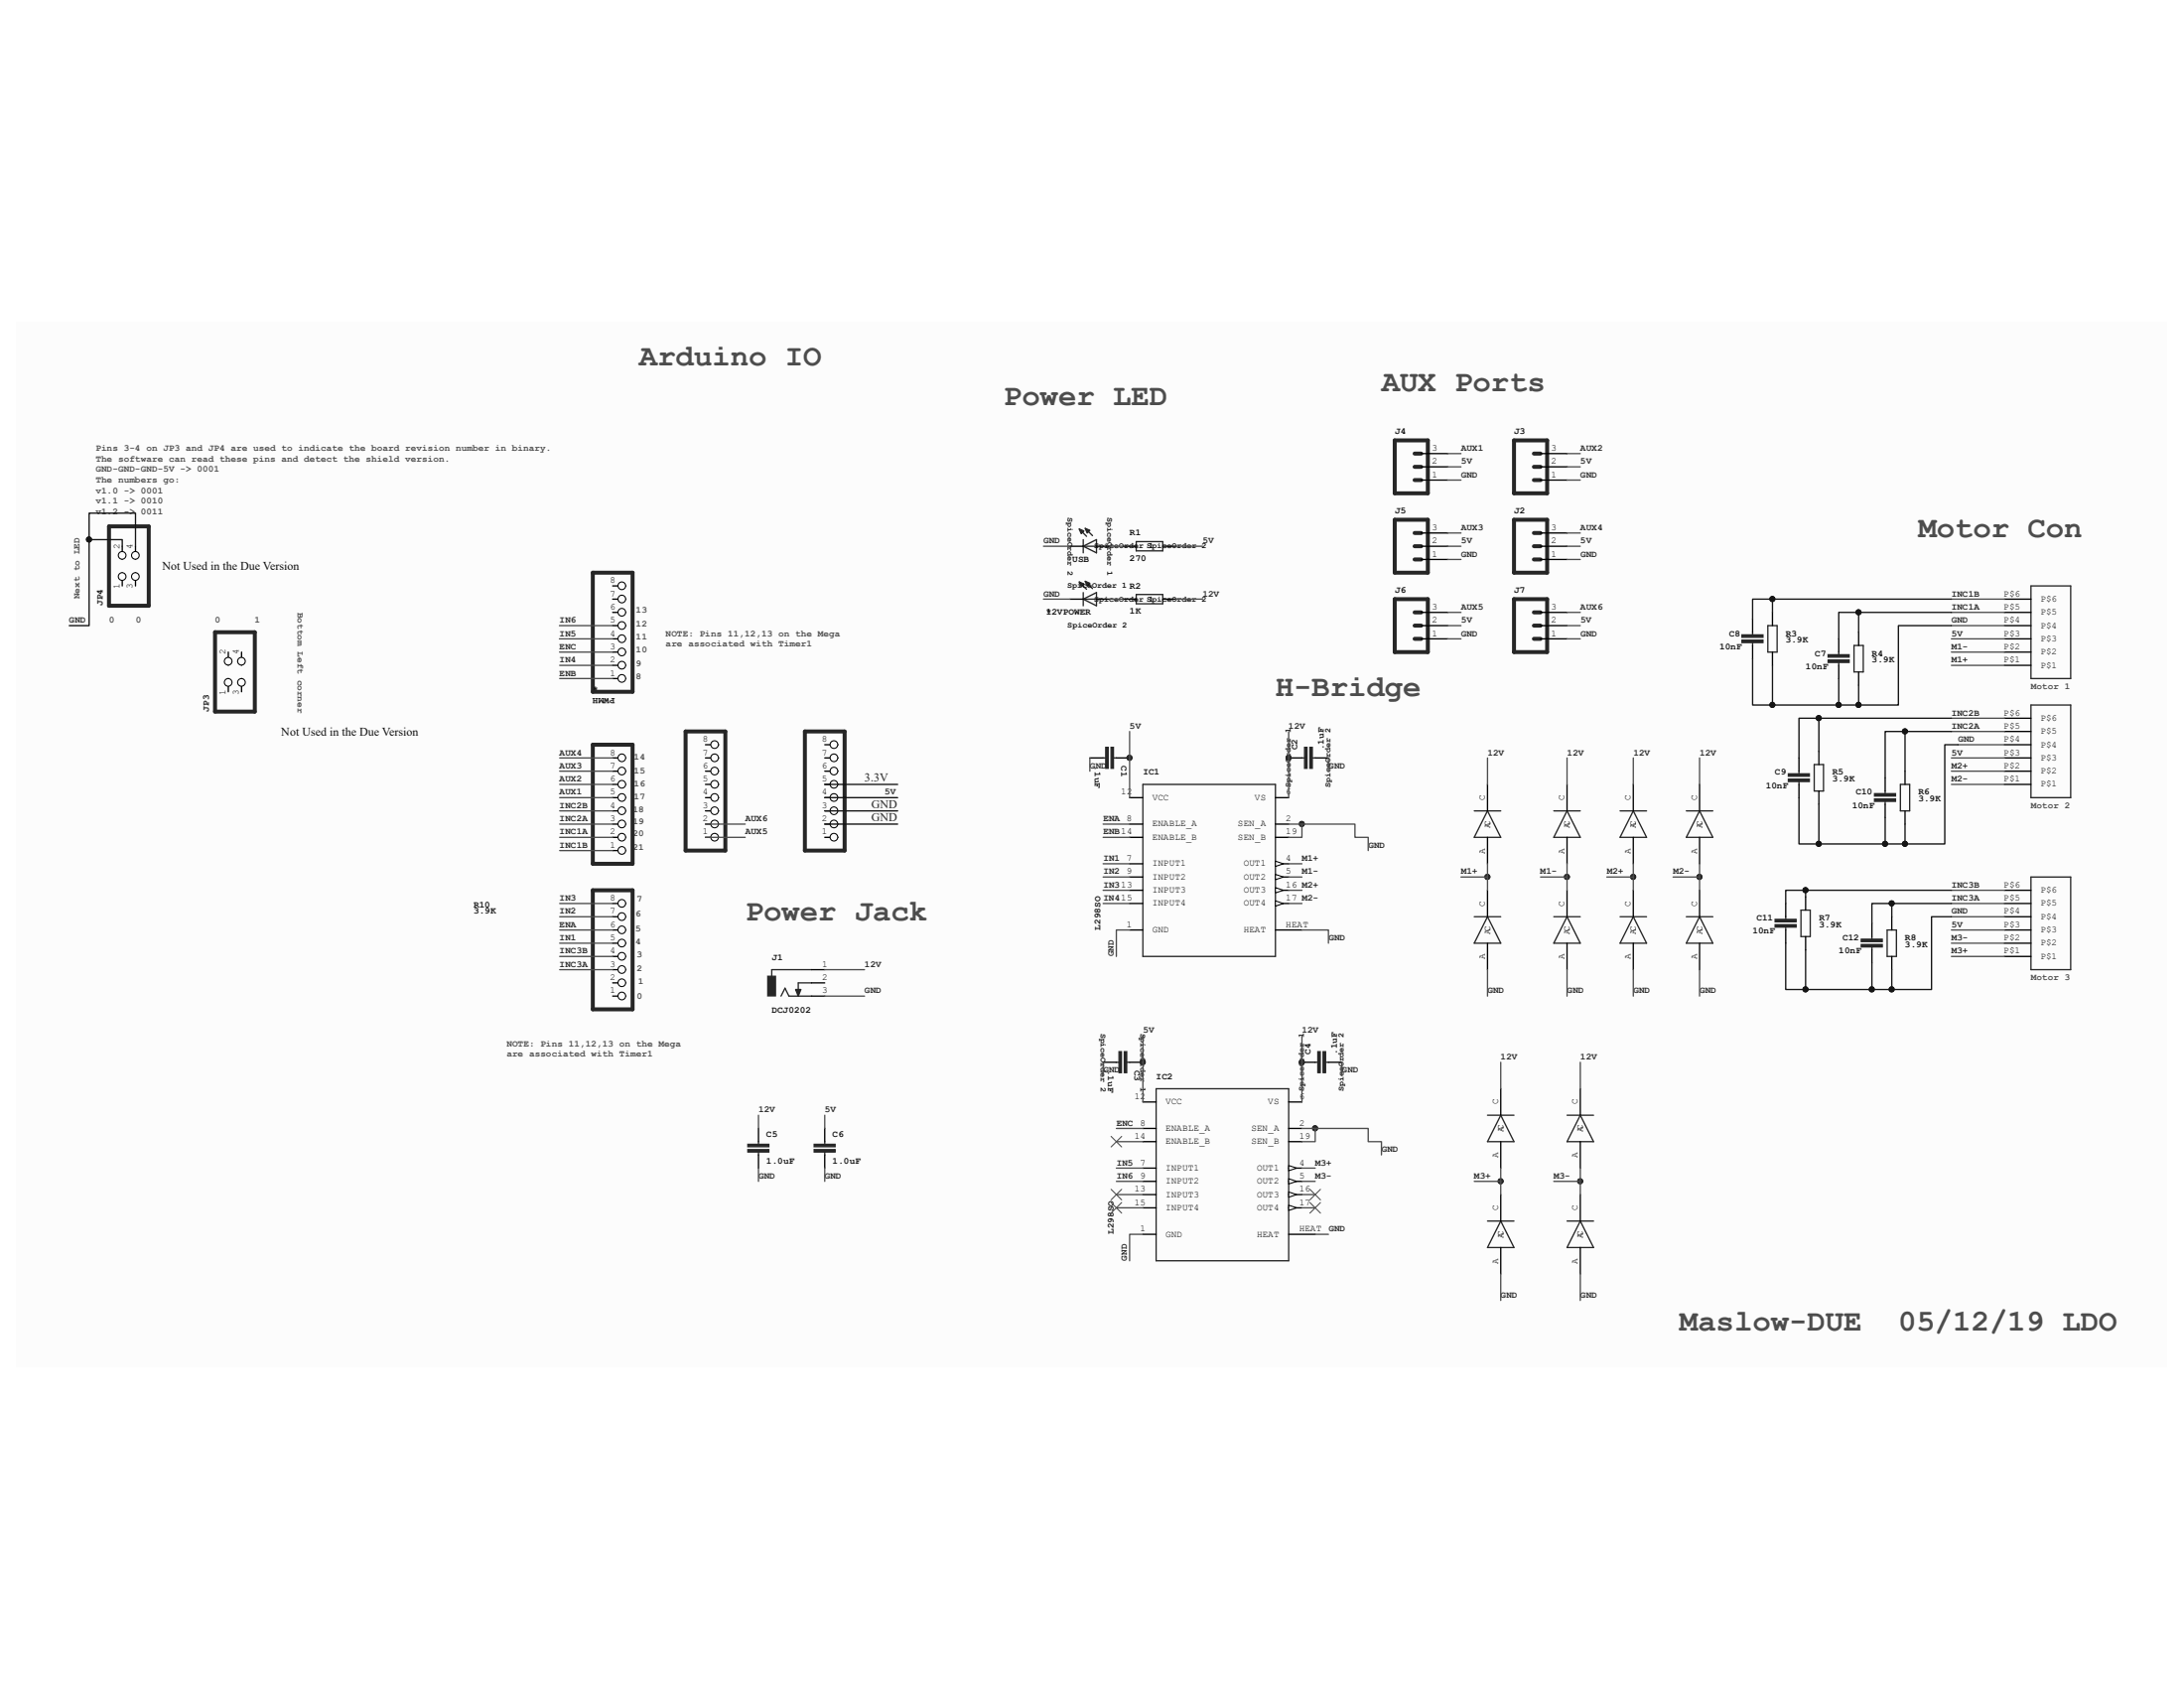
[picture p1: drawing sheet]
<svg xmlns="http://www.w3.org/2000/svg" width="279mm" height="216mm" viewBox="0 0 279 216" stroke-linecap="round" stroke-linejoin="round" font-family="sans-serif">
<path d="M2.1 41.1h275.2v133.7h-275.2z" fill="#fcfcfc"/>
<g fill="#0e0e0e" stroke="#0e0e0e" stroke-width=".13">
<circle cx="144.5" cy="96.9" r=".32"/>
<circle cx="146.2" cy="135.9" r=".32"/>
<circle cx="164.8" cy="96.9" r=".32"/>
<circle cx="166.5" cy="135.9" r=".32"/>
<circle cx="166.5" cy="105.4" r=".32"/>
<circle cx="168.2" cy="144.3" r=".32"/>
<circle cx="190.3" cy="112.2" r=".32"/>
<circle cx="192" cy="151.1" r=".32"/>
<circle cx="200.5" cy="112.2" r=".32"/>
<circle cx="202.2" cy="151.1" r=".32"/>
<circle cx="208.9" cy="112.2" r=".32"/>
<circle cx="217.4" cy="112.2" r=".32"/>
</g>
<path d="M75.8 113.9h5.1v15.2h-5.1z" fill="none" stroke="#262626" stroke-width=".51"/>
<path d="M78.4 127.4h1.7" fill="none" stroke="#000" stroke-width=".17"/>
<circle cx="79.6" cy="127.4" r=".49" fill="#fcfcfc" stroke="#000" stroke-width=".13"/>
<path d="M78.4 125.7h1.7" fill="none" stroke="#000" stroke-width=".17"/>
<circle cx="79.6" cy="125.7" r=".49" fill="#fcfcfc" stroke="#000" stroke-width=".13"/>
<path d="M78.4 124h1.7" fill="none" stroke="#000" stroke-width=".17"/>
<circle cx="79.6" cy="124" r=".49" fill="#fcfcfc" stroke="#000" stroke-width=".13"/>
<path d="M78.4 122.3h1.7" fill="none" stroke="#000" stroke-width=".17"/>
<circle cx="79.6" cy="122.3" r=".49" fill="#fcfcfc" stroke="#000" stroke-width=".13"/>
<path d="M78.4 120.6h1.7" fill="none" stroke="#000" stroke-width=".17"/>
<circle cx="79.6" cy="120.6" r=".49" fill="#fcfcfc" stroke="#000" stroke-width=".13"/>
<path d="M78.4 118.9h1.7" fill="none" stroke="#000" stroke-width=".17"/>
<circle cx="79.6" cy="118.9" r=".49" fill="#fcfcfc" stroke="#000" stroke-width=".13"/>
<path d="M78.4 117.3h1.7" fill="none" stroke="#000" stroke-width=".17"/>
<circle cx="79.6" cy="117.2" r=".49" fill="#fcfcfc" stroke="#000" stroke-width=".13"/>
<path d="M78.4 115.6h1.7" fill="none" stroke="#000" stroke-width=".17"/>
<circle cx="79.6" cy="115.5" r=".49" fill="#fcfcfc" stroke="#000" stroke-width=".13"/>
<path d="M75.8 73.2h5.1v15.3h-5.1z" fill="none" stroke="#262626" stroke-width=".51"/>
<path d="M78.4 86.8h1.7" fill="none" stroke="#000" stroke-width=".17"/>
<circle cx="79.6" cy="86.8" r=".49" fill="#fcfcfc" stroke="#000" stroke-width=".13"/>
<path d="M78.4 85.1h1.7" fill="none" stroke="#000" stroke-width=".17"/>
<circle cx="79.6" cy="85.1" r=".49" fill="#fcfcfc" stroke="#000" stroke-width=".13"/>
<path d="M78.4 83.4h1.7" fill="none" stroke="#000" stroke-width=".17"/>
<circle cx="79.6" cy="83.4" r=".49" fill="#fcfcfc" stroke="#000" stroke-width=".13"/>
<path d="M78.4 81.7h1.7" fill="none" stroke="#000" stroke-width=".17"/>
<circle cx="79.6" cy="81.7" r=".49" fill="#fcfcfc" stroke="#000" stroke-width=".13"/>
<path d="M78.4 80h1.7" fill="none" stroke="#000" stroke-width=".17"/>
<circle cx="79.6" cy="80" r=".49" fill="#fcfcfc" stroke="#000" stroke-width=".13"/>
<path d="M78.4 78.3h1.7" fill="none" stroke="#000" stroke-width=".17"/>
<circle cx="79.6" cy="78.3" r=".49" fill="#fcfcfc" stroke="#000" stroke-width=".13"/>
<path d="M78.4 76.6h1.7" fill="none" stroke="#000" stroke-width=".17"/>
<circle cx="79.6" cy="76.6" r=".49" fill="#fcfcfc" stroke="#000" stroke-width=".13"/>
<path d="M78.4 74.9h1.7" fill="none" stroke="#000" stroke-width=".17"/>
<circle cx="79.6" cy="74.9" r=".49" fill="#fcfcfc" stroke="#000" stroke-width=".13"/>
<path d="M75.8 95.3h5.1v15.2h-5.1z" fill="none" stroke="#262626" stroke-width=".51"/>
<path d="M78.4 108.8h1.7" fill="none" stroke="#000" stroke-width=".17"/>
<circle cx="79.6" cy="108.8" r=".49" fill="#fcfcfc" stroke="#000" stroke-width=".13"/>
<path d="M78.4 107.1h1.7" fill="none" stroke="#000" stroke-width=".17"/>
<circle cx="79.6" cy="107.1" r=".49" fill="#fcfcfc" stroke="#000" stroke-width=".13"/>
<path d="M78.4 105.4h1.7" fill="none" stroke="#000" stroke-width=".17"/>
<circle cx="79.6" cy="105.4" r=".49" fill="#fcfcfc" stroke="#000" stroke-width=".13"/>
<path d="M78.4 103.7h1.7" fill="none" stroke="#000" stroke-width=".17"/>
<circle cx="79.6" cy="103.7" r=".49" fill="#fcfcfc" stroke="#000" stroke-width=".13"/>
<path d="M78.4 102h1.7" fill="none" stroke="#000" stroke-width=".17"/>
<circle cx="79.6" cy="102" r=".49" fill="#fcfcfc" stroke="#000" stroke-width=".13"/>
<path d="M78.4 100.3h1.7" fill="none" stroke="#000" stroke-width=".17"/>
<circle cx="79.6" cy="100.3" r=".49" fill="#fcfcfc" stroke="#000" stroke-width=".13"/>
<path d="M78.4 98.6h1.7" fill="none" stroke="#000" stroke-width=".17"/>
<circle cx="79.6" cy="98.6" r=".49" fill="#fcfcfc" stroke="#000" stroke-width=".13"/>
<path d="M78.4 96.9h1.7" fill="none" stroke="#000" stroke-width=".17"/>
<circle cx="79.6" cy="96.9" r=".49" fill="#fcfcfc" stroke="#000" stroke-width=".13"/>
<path d="M138.1 67.7l.9 .9M138.6 69.9l1.7-.9v1.7zM138.6 69v1.7M138.6 69.9h1.7M138.8 67.6l1 .9" fill="none" stroke="#262626" stroke-width=".17"/>
<path d="M138.8 67.6l.6 .2-.3 .4z" fill="#262626"/>
<path d="M138.8 67.6l.6 .2-.3 .4z" fill="none" stroke="#262626" stroke-width=".17"/>
<path d="M138.1 67.7l.6 .2-.4 .4z" fill="#262626"/>
<path d="M138.1 67.7l.6 .2-.4 .4zM145.4 69.3h3.4v1.2h-3.4zM146.2 100.3h17v22h-17z" fill="none" stroke="#262626" stroke-width=".17"/>
<path d="M136.9 69.9h1.7M140.3 69.9h1.7M143.7 69.9h1.7M148.8 69.9h1.6M163.2 107.1h1.7M163.2 115.6h1.7" fill="none" stroke="#000" stroke-width=".17"/>
<path d="M163.2 115.2l1 .4-1 .3z" fill="#fcfcfc"/>
<path d="M163.2 115.2l1 .4-1 .3z" fill="none" stroke="#000" stroke-width=".13"/>
<path d="M163.2 113.9h1.7" fill="none" stroke="#000" stroke-width=".17"/>
<path d="M163.2 113.5l1 .4-1 .3z" fill="#fcfcfc"/>
<path d="M163.2 113.5l1 .4-1 .3z" fill="none" stroke="#000" stroke-width=".13"/>
<path d="M144.5 115.6h1.7M144.5 107.1h1.7M144.5 113.9h1.7M144.5 102h1.7M144.5 118.9h1.7M144.5 112.2h1.7M144.5 105.4h1.7M144.5 110.5h1.7M163.2 102h1.7M163.2 112.2h1.7" fill="none" stroke="#000" stroke-width=".17"/>
<path d="M163.2 111.8l1 .4-1 .3z" fill="#fcfcfc"/>
<path d="M163.2 111.8l1 .4-1 .3z" fill="none" stroke="#000" stroke-width=".13"/>
<path d="M163.2 110.5h1.7" fill="none" stroke="#000" stroke-width=".17"/>
<path d="M163.2 110.1l1 .4-1 .3z" fill="#fcfcfc"/>
<path d="M163.2 110.1l1 .4-1 .3z" fill="none" stroke="#000" stroke-width=".13"/>
<g fill="none" stroke="#000" stroke-width=".17">
<path d="M139.4 96.9h1.7M142.8 96.9h1.7M164.9 96.9h1.7M168.3 96.9h1.6M163.2 105.4h1.7M163.2 118.9h3.4M190.3 100.3v3.4M190.3 107.1v3.4M190.3 113.9v3.4M200.5 100.3v3.4M200.5 107.1v3.4M200.5 113.9v3.4"/>
<path d="M208.9 100.3v3.4M208.9 107.1v3.4M208.9 113.9v3.4M217.4 100.3v3.4M217.4 107.1v3.4M217.4 113.9v3.4M190.3 120.6v3.4M200.5 120.6v3.4M208.9 120.6v3.4M217.4 120.6v3.4"/>
</g>
<g fill="none" stroke="#262626" stroke-width=".17">
<path d="M141.1 96.9h.4M142.5 96.9h.3M166.6 96.9h.3M167.9 96.9h.4M188.6 103.7h3.4M188.6 117.3h3.4M190.3 103.7l1.7 3.4h-3.4zM190.3 117.3l1.7 3.3h-3.4zM198.8 103.7h3.4M198.8 117.3h3.4M200.5 103.7l1.7 3.4h-3.4zM200.5 117.3l1.7 3.3h-3.4z"/>
<path d="M207.3 103.7h3.3M207.3 117.3h3.3M208.9 103.7l1.7 3.4h-3.3zM208.9 117.3l1.7 3.3h-3.3zM215.7 103.7h3.4M215.7 117.3h3.4M217.4 103.7l1.7 3.4h-3.4zM217.4 117.3l1.7 3.3h-3.4zM99.9 127.4l.5-1 .5 1h2.9M103.8 124h-5.1v.9M103.8 125.7h-1.7v1.7"/>
</g>
<g fill="#262626" stroke="#262626" stroke-width=".17">
<path d="M141.5 95.6h.3v2.7h-.3z" fill-rule="evenodd"/>
<path d="M142.1 95.6h.3v2.7h-.3z" fill-rule="evenodd"/>
<path d="M167.6 95.6h.3v2.7h-.3z" fill-rule="evenodd"/>
<path d="M166.9 95.6h.3v2.7h-.3z" fill-rule="evenodd"/>
<path d="M98.2 124.9h1v2.5h-1z" fill-rule="evenodd"/>
</g>
<path d="M101.8 126.6h.7l-.4 .8z" fill="#262626"/>
<path d="M259.8 74.9h5.1v11.9h-5.1zM259.8 90.2h5.1v11.8h-5.1zM101.8 126.6h.7l-.4 .8zM147.9 139.3h17v22h-17z" fill="none" stroke="#262626" stroke-width=".17"/>
<g fill="none" stroke="#000" stroke-width=".17">
<path d="M181.8 59.7h3.4M181.8 58h3.4M197.1 59.7h3.4M197.1 58h3.4M181.8 71.6h3.4M181.8 69.9h3.4M181.8 68.2h3.4M181.8 61.4h3.4M197.1 71.6h3.4M197.1 69.9h3.4M197.1 68.2h3.4M197.1 61.4h3.4"/>
<path d="M256.4 78.3h3.4M256.4 76.6h3.4M256.4 85.1h3.4M256.4 83.4h3.4M256.4 81.7h3.4M256.4 80h3.4M256.4 98.6h3.4M256.4 96.9h3.4M256.4 95.3h3.4M256.4 93.6h3.4M256.4 91.9h3.4M256.4 100.3h3.4"/>
<path d="M103.8 124h1.7M103.8 125.7h1.7M103.8 127.4h1.7M164.9 146h1.7M164.9 154.5h1.7"/>
</g>
<g fill="none" stroke="#262626" stroke-width=".51">
<path d="M178.4 56.3h4.3v6.8h-4.3zM181 58h.8M181 59.7h.8M193.7 56.3h4.2v6.8h-4.2zM196.2 58h.9M196.2 59.7h.9M178.4 66.5h4.3v6.7h-4.3zM181 68.2h.8M181 69.9h.8M181 71.6h.8M181 61.4h.8M193.7 66.5h4.2v6.7h-4.2z"/>
<path d="M196.2 68.2h.9M196.2 69.9h.9M196.2 71.6h.9M196.2 61.4h.9"/>
</g>
<path d="M164.9 154.1l1 .4-1 .3z" fill="#fcfcfc"/>
<path d="M164.9 154.1l1 .4-1 .3z" fill="none" stroke="#000" stroke-width=".13"/>
<path d="M164.9 152.8h1.7" fill="none" stroke="#000" stroke-width=".17"/>
<path d="M164.9 152.5l1 .3-1 .3z" fill="#fcfcfc"/>
<path d="M164.9 152.5l1 .3-1 .3z" fill="none" stroke="#000" stroke-width=".13"/>
<path d="M146.2 154.5h1.7M146.2 146h1.7M146.2 152.8h1.7M146.2 140.9h1.7M146.2 157.9h1.7M146.2 151.1h1.7M146.2 144.3h1.7M146.2 149.4h1.7M164.9 140.9h1.7M164.9 151.1h1.7" fill="none" stroke="#000" stroke-width=".17"/>
<path d="M164.9 150.8l1 .3-1 .3z" fill="#fcfcfc"/>
<path d="M164.9 150.8l1 .3-1 .3z" fill="none" stroke="#000" stroke-width=".13"/>
<path d="M164.9 149.4h1.7" fill="none" stroke="#000" stroke-width=".17"/>
<path d="M164.9 149.1l1 .3-1 .3z" fill="#fcfcfc"/>
<path d="M164.9 149.1l1 .3-1 .3z" fill="none" stroke="#000" stroke-width=".13"/>
<g fill="none" stroke="#000" stroke-width=".17">
<path d="M181.8 78.3h3.4M197.1 78.3h3.4M181.8 81.7h3.4M181.8 80h3.4M197.1 81.7h3.4M197.1 80h3.4M90.2 107.1h1.7M256.4 118.9h3.4M256.4 117.3h3.4M256.4 115.6h3.4M256.4 113.9h3.4M141.1 135.9h1.7"/>
<path d="M144.5 135.9h1.7M166.6 135.9h1.7M169.9 135.9h1.7M192 139.3v3.3M202.2 139.3v3.3M256.4 122.3h3.4M256.4 120.6h3.4M164.9 144.3h1.7M164.9 157.9h3.4M192 146v3.4M192 152.8v3.4M192 159.6v3.3"/>
<path d="M202.2 146v3.4M202.2 152.8v3.4M202.2 159.6v3.3"/>
</g>
<g fill="none" stroke="#262626" stroke-width=".17">
<path d="M259.8 112.2h5.1v11.8h-5.1zM142.8 135.9h.4M144.2 135.9h.3M168.3 135.9h.3M169.6 135.9h.3M190.3 142.6h3.4M190.3 156.2h3.4M192 142.6l1.7 3.4h-3.4zM192 156.2l1.7 3.4h-3.4zM200.5 142.6h3.4M200.5 156.2h3.4M202.2 142.6l1.7 3.4h-3.4z"/>
<path d="M202.2 156.2l1.7 3.4h-3.4z"/>
</g>
<g fill="#262626" stroke="#262626" stroke-width=".17">
<path d="M143.2 134.5h.3v2.7h-.3z" fill-rule="evenodd"/>
<path d="M143.8 134.5h.3v2.7h-.3z" fill-rule="evenodd"/>
<path d="M169.3 134.5h.3v2.7h-.3z" fill-rule="evenodd"/>
<path d="M168.6 134.5h.3v2.7h-.3z" fill-rule="evenodd"/>
</g>
<path d="M178.4 76.6h4.3v6.8h-4.3zM181 78.3h.8M193.7 76.6h4.2v6.8h-4.2zM196.2 78.3h.9M87.7 93.6h5.1v15.2h-5.1zM181 80h.8M181 81.7h.8M196.2 80h.9M196.2 81.7h.9" fill="none" stroke="#262626" stroke-width=".51"/>
<circle cx="91.4" cy="107.1" r=".49" fill="#fcfcfc" stroke="#000" stroke-width=".13"/>
<path d="M90.2 105.4h1.7" fill="none" stroke="#000" stroke-width=".17"/>
<circle cx="91.4" cy="105.4" r=".49" fill="#fcfcfc" stroke="#000" stroke-width=".13"/>
<path d="M90.2 103.7h1.7" fill="none" stroke="#000" stroke-width=".17"/>
<circle cx="91.4" cy="103.7" r=".49" fill="#fcfcfc" stroke="#000" stroke-width=".13"/>
<path d="M90.2 102h1.7" fill="none" stroke="#000" stroke-width=".17"/>
<circle cx="91.4" cy="102" r=".49" fill="#fcfcfc" stroke="#000" stroke-width=".13"/>
<path d="M90.2 100.3h1.7" fill="none" stroke="#000" stroke-width=".17"/>
<circle cx="91.4" cy="100.3" r=".49" fill="#fcfcfc" stroke="#000" stroke-width=".13"/>
<path d="M90.2 98.6h1.7" fill="none" stroke="#000" stroke-width=".17"/>
<circle cx="91.4" cy="98.6" r=".49" fill="#fcfcfc" stroke="#000" stroke-width=".13"/>
<path d="M90.2 96.9h1.7" fill="none" stroke="#000" stroke-width=".17"/>
<circle cx="91.4" cy="96.9" r=".49" fill="#fcfcfc" stroke="#000" stroke-width=".13"/>
<path d="M90.2 95.3h1.7" fill="none" stroke="#000" stroke-width=".17"/>
<circle cx="91.4" cy="95.2" r=".49" fill="#fcfcfc" stroke="#000" stroke-width=".13"/>
<path d="M27.5 80.9h5.1v10.1h-5.1z" fill="none" stroke="#262626" stroke-width=".51"/>
<path d="M29.2 86.8v1.7" fill="none" stroke="#000" stroke-width=".17"/>
<circle cx="29.2" cy="87.3" r=".49" fill="#fcfcfc" stroke="#000" stroke-width=".13"/>
<path d="M29.2 83.4v1.7" fill="none" stroke="#000" stroke-width=".17"/>
<circle cx="29.2" cy="84.6" r=".49" fill="#fcfcfc" stroke="#000" stroke-width=".13"/>
<path d="M30.9 86.8v1.7" fill="none" stroke="#000" stroke-width=".17"/>
<circle cx="30.9" cy="87.3" r=".49" fill="#fcfcfc" stroke="#000" stroke-width=".13"/>
<path d="M30.9 83.4v1.7" fill="none" stroke="#000" stroke-width=".17"/>
<circle cx="30.9" cy="84.6" r=".49" fill="#fcfcfc" stroke="#000" stroke-width=".13"/>
<path d="M13.9 67.3h5.1v10.2h-5.1z" fill="none" stroke="#262626" stroke-width=".51"/>
<path d="M15.6 73.2v1.7" fill="none" stroke="#000" stroke-width=".17"/>
<circle cx="15.6" cy="73.7" r=".49" fill="#fcfcfc" stroke="#000" stroke-width=".13"/>
<path d="M15.6 69.9v1.7" fill="none" stroke="#000" stroke-width=".17"/>
<circle cx="15.6" cy="71" r=".49" fill="#fcfcfc" stroke="#000" stroke-width=".13"/>
<path d="M17.3 73.2v1.7" fill="none" stroke="#000" stroke-width=".17"/>
<circle cx="17.3" cy="73.7" r=".49" fill="#fcfcfc" stroke="#000" stroke-width=".13"/>
<path d="M17.3 69.9v1.7" fill="none" stroke="#000" stroke-width=".17"/>
<circle cx="17.3" cy="71" r=".49" fill="#fcfcfc" stroke="#000" stroke-width=".13"/>
<path d="M138.1 74.4l.9 1M138.6 76.6l1.7-.8v1.7zM138.6 75.8v1.7M138.6 76.6h1.7M138.8 74.4l1 .9M145.4 76h3.4v1.2h-3.4z" fill="none" stroke="#262626" stroke-width=".17"/>
<path d="M143.7 76.6h1.7M148.8 76.6h1.6" fill="none" stroke="#000" stroke-width=".17"/>
<path d="M138.8 74.4l.6 .2-.3 .3z" fill="#262626"/>
<path d="M138.8 74.4l.6 .2-.3 .3z" fill="none" stroke="#262626" stroke-width=".17"/>
<path d="M138.1 74.4l.6 .3-.4 .3z" fill="#262626"/>
<g fill="none" stroke="#262626" stroke-width=".17">
<path d="M138.1 74.4l.6 .3-.4 .3zM224.2 80.9v.3M224.2 82.2v.4M226.2 80h1.1v3.4h-1.1zM230.1 98.6v.4M230.1 100v.3M232.1 97.8h1.2v3.4h-1.2zM235.2 83.4v.3M235.2 84.8v.3M237.2 82.6h1.2v3.3h-1.2zM228.4 117.3v.3M228.4 118.6v.3"/>
<path d="M230.4 116.4h1.2v3.4h-1.2zM239.5 119.8v.3M241.2 101.2v.3M241.2 102.5v.4M241.4 118.9h1.2v3.4h-1.2zM243.1 100.3h1.2v3.4h-1.2zM239.5 121.1v.4M97 146v.4M97 147.4v.3M105.5 146v.4M105.5 147.4v.3"/>
</g>
<g fill="none" stroke="#000" stroke-width=".17">
<path d="M136.9 76.6h1.7M140.3 76.6h1.7M224.2 79.2v1.7M226.8 78.3v1.7M224.2 82.6v1.7M226.8 83.4v1.7M230.1 96.9v1.7M232.7 96.1v1.7M235.2 81.7v1.7M235.2 85.1v1.7M237.8 80.9v1.7M237.8 85.9v1.7"/>
<path d="M241.2 99.5v1.7M243.7 98.6v1.7M105.5 107.1h1.7M228.4 115.6v1.7M228.4 118.9v1.7M230.1 100.3v1.7M231 114.7v1.7M231 119.8v1.7M232.7 101.2v1.7M239.5 118.1v1.7M241.2 102.9v1.7M242 117.3v1.6"/>
<path d="M243.7 103.7v1.7M239.5 121.5v1.7M242 122.3v1.7M97 144.3v1.7M97 147.7v1.7M105.5 144.3v1.7M105.5 147.7v1.7"/>
</g>
<g fill="#262626" stroke="#262626" stroke-width=".17">
<path d="M95.7 147h2.7v.3h-2.7z" fill-rule="evenodd"/>
<path d="M95.7 146.4h2.7v.3h-2.7z" fill-rule="evenodd"/>
<path d="M104.2 147h2.6v.3h-2.6z" fill-rule="evenodd"/>
<path d="M104.2 146.4h2.6v.3h-2.6z" fill-rule="evenodd"/>
<path d="M228.8 99.7h2.7v.3h-2.7z" fill-rule="evenodd"/>
<path d="M228.8 99h2.7v.3h-2.7z" fill-rule="evenodd"/>
<path d="M239.8 102.2h2.7v.3h-2.7z" fill-rule="evenodd"/>
<path d="M239.8 101.5h2.7v.3h-2.7z" fill-rule="evenodd"/>
<path d="M222.9 81.9h2.6v.3h-2.6z" fill-rule="evenodd"/>
<path d="M222.9 81.2h2.6v.3h-2.6z" fill-rule="evenodd"/>
<path d="M233.9 84.4h2.7v.3h-2.7z" fill-rule="evenodd"/>
<path d="M233.9 83.7h2.7v.3h-2.7z" fill-rule="evenodd"/>
<path d="M227.1 118.3h2.7v.3h-2.7z" fill-rule="evenodd"/>
<path d="M227.1 117.6h2.7v.3h-2.7z" fill-rule="evenodd"/>
<path d="M238.1 120.8h2.7v.3h-2.7z" fill-rule="evenodd"/>
<path d="M238.1 120.1h2.7v.3h-2.7z" fill-rule="evenodd"/>
</g>
<g fill="#262626" stroke="#262626" stroke-width=".13">
<circle cx="166.5" cy="105.4" r=".32"/>
<circle cx="168.2" cy="144.3" r=".32"/>
<circle cx="144.5" cy="96.9" r=".32"/>
<circle cx="146.2" cy="135.9" r=".32"/>
<circle cx="164.8" cy="96.9" r=".32"/>
<circle cx="166.5" cy="135.9" r=".32"/>
<circle cx="190.3" cy="112.2" r=".32"/>
<circle cx="200.5" cy="112.2" r=".32"/>
<circle cx="208.9" cy="112.2" r=".32"/>
<circle cx="217.4" cy="112.2" r=".32"/>
<circle cx="192" cy="151.1" r=".32"/>
<circle cx="202.2" cy="151.1" r=".32"/>
</g>
<path d="M142.1 145.3l1.4 1.4M142.1 152.1l1.4 1.4M142.1 153.8l1.4 1.4M143.5 145.3l-1.4 1.4M143.5 152.1l-1.4 1.4M143.5 153.8l-1.4 1.4M167.6 152.1l1.3 1.4M167.6 153.8l1.3 1.4M168.9 152.1l-1.3 1.4M168.9 153.8l-1.3 1.4" fill="none" stroke="#4c4c4c" stroke-width=".13"/>
<g fill="none" stroke="#4c4c4c" stroke-width=".17">
<path d="M185.2 59.7h1.7M185.2 58h1.7M200.5 59.7h1.7M200.5 58h1.7M133.5 69.9h3.4M133.5 76.6h3.4M142 69.9h1.7M142 76.6h1.7M150.4 69.9h3.4M150.4 76.6h3.4M185.2 69.9h1.7M185.2 61.4h1.7"/>
<path d="M185.2 71.6h1.7M185.2 68.2h1.7M185.2 78.3h1.7M200.5 69.9h1.7M200.5 61.4h1.7M200.5 71.6h1.7M200.5 68.2h1.7M200.5 78.3h1.7M249.6 76.6h6.8M249.6 78.3h6.8M71.6 80h6.8M71.6 81.7h6.8"/>
<path d="M71.6 83.4h6.8M71.6 96.9h6.8M71.6 86.8h6.8M71.6 85.1h6.8M71.6 98.6h6.8M139.4 96.9v1.7M144.5 93.6v8.4M164.9 93.6v8.4M169.9 96.9v1.7M185.2 80h1.7M185.2 81.7h1.7M190.3 96.9v3.4"/>
<path d="M200.5 96.9v3.4M200.5 80h1.7M200.5 81.7h1.7M208.9 96.9v3.4M217.4 96.9v3.4M249.6 80h6.8M249.6 81.7h6.8M249.6 91.9h6.8M249.6 93.6h6.8M249.6 96.9h6.8M249.6 85.1h6.8M249.6 83.4h6.8"/>
<path d="M249.6 98.6h6.8M250.5 95.3h5.9M71.6 105.4h6.8M71.6 117.3h6.8M71.6 103.7h6.8M71.6 108.8h6.8M71.6 115.6h6.8M71.6 118.9h6.8M71.6 107.1h6.8M71.6 100.3h6.8M71.6 102h6.8M90.2 105.4h5.1"/>
<path d="M90.2 107.1h5.1M141.1 105.4h3.4M141.1 113.9h3.4M141.1 115.6h3.4M141.1 110.5h3.4M141.1 112.2h3.4M141.1 107.1h3.4M144.5 118.9h-1.7v3.4M164.9 105.4h1.7M164.9 113.9h1.7M164.9 115.6h1.7M164.9 110.5h1.7"/>
<path d="M164.9 112.2h1.7M166.6 105.4v1.7h-1.7M166.6 118.9h3.3v1.7M166.6 105.4h6.7v1.7h1.7v1.7M186.9 112.2h3.4M190.3 110.5v3.4M197.1 112.2h3.4M200.5 110.5v3.4M205.6 112.2h3.3M208.9 110.5v3.4M214 112.2h3.4M217.4 110.5v3.4"/>
<path d="M249.6 117.3h6.8M249.6 113.9h6.8M249.6 115.6h6.8M249.6 118.9h6.8M249.6 100.3h6.8M71.6 122.3h6.8M71.6 124h6.8M71.6 120.6h6.8M105.5 127.4h5.1M105.5 124h5.1M141.1 135.9v1.7M146.2 132.5v8.4"/>
<path d="M166.6 132.5v8.4M171.6 135.9v1.7M190.3 124v3.4M192 135.9v3.4M200.5 124v3.4M202.2 135.9v3.4M208.9 124v3.4M217.4 124v3.4M249.6 122.3h6.8M249.6 120.6h6.8M97 142.6v1.7M97 149.4v1.7"/>
<path d="M105.5 142.6v1.7M105.5 149.4v1.7M142.8 144.3h3.4M142.8 151.1h3.4M142.8 149.4h3.4M142.8 152.8h3.4M142.8 154.5h3.4M142.8 146h3.4M146.2 157.9h-1.7v3.4M166.6 144.3h1.7M166.6 151.1h1.7M166.6 149.4h1.7"/>
<path d="M166.6 152.8h1.7M166.6 154.5h1.7M168.3 144.3v1.7h-1.7M168.3 144.3h6.7v1.7h1.7v1.7M168.3 157.9h1.6M188.6 151.1h3.4M192 149.4v3.4M198.8 151.1h3.4M202.2 149.4v3.4M192 162.9v3.4M202.2 162.9v3.4"/>
</g>
<g fill="none" stroke="#0e0e0e" stroke-width=".17">
<path d="M226.8 76.6v1.7M237.8 78.3v2.6M249.6 76.6h-25.4v2.6M249.6 78.3h-14.4v3.4M224.2 84.3v5.9h13.6v-2.6M226.8 85.1v5.1M232.7 91.9v4.2M235.2 86.8v3.4M243.7 93.6v5M249.6 91.9h-19.5v5M249.6 93.6h-8.4v5.9M249.6 80h-6.7v10.2h-5.1"/>
<path d="M250.5 95.3h-1.7v12.6h-5.1M230.1 102v5.9h13.6v-2.5M231 113.9v.8M232.7 102.9v5M241.2 104.6v3.3M242 115.6v1.7M249.6 113.9h-21.2v1.7M249.6 115.6h-10.1v2.5M249.6 117.3h-2.5v9.3h-5.1M228.4 120.6v6h13.6v-2.6M231 121.5v5.1M239.5 123.2v3.4"/>
</g>
<g fill="#0e0e0e" stroke="#0e0e0e" stroke-width=".13">
<circle cx="232.7" cy="91.8" r=".32"/>
<circle cx="243.7" cy="93.5" r=".32"/>
<circle cx="241.2" cy="107.9" r=".32"/>
<circle cx="232.7" cy="107.9" r=".32"/>
<circle cx="226.7" cy="76.6" r=".32"/>
<circle cx="237.8" cy="78.3" r=".32"/>
<circle cx="235.2" cy="90.2" r=".32"/>
<circle cx="226.7" cy="90.2" r=".32"/>
<circle cx="237.8" cy="90.2" r=".32"/>
<circle cx="239.5" cy="126.5" r=".32"/>
<circle cx="231" cy="126.5" r=".32"/>
<circle cx="242" cy="126.5" r=".32"/>
<circle cx="231" cy="113.9" r=".32"/>
<circle cx="242" cy="115.5" r=".32"/>
<circle cx="243.7" cy="107.9" r=".32"/>
</g>
<path d="M103 93.6h5.1v15.2h-5.1z" fill="none" stroke="#262626" stroke-width=".51"/>
<circle cx="106.7" cy="107.1" r=".49" fill="#fcfcfc" stroke="#000" stroke-width=".13"/>
<path d="M105.5 105.4h1.7" fill="none" stroke="#000" stroke-width=".17"/>
<circle cx="106.7" cy="105.4" r=".49" fill="#fcfcfc" stroke="#000" stroke-width=".13"/>
<path d="M105.5 103.7h1.7" fill="none" stroke="#000" stroke-width=".17"/>
<circle cx="106.7" cy="103.7" r=".49" fill="#fcfcfc" stroke="#000" stroke-width=".13"/>
<path d="M105.5 102h1.7" fill="none" stroke="#000" stroke-width=".17"/>
<circle cx="106.7" cy="102" r=".49" fill="#fcfcfc" stroke="#000" stroke-width=".13"/>
<path d="M105.5 100.3h1.7" fill="none" stroke="#000" stroke-width=".17"/>
<circle cx="106.7" cy="100.3" r=".49" fill="#fcfcfc" stroke="#000" stroke-width=".13"/>
<path d="M105.5 98.6h1.7" fill="none" stroke="#000" stroke-width=".17"/>
<circle cx="106.7" cy="98.6" r=".49" fill="#fcfcfc" stroke="#000" stroke-width=".13"/>
<path d="M105.5 96.9h1.7" fill="none" stroke="#000" stroke-width=".17"/>
<circle cx="106.7" cy="96.9" r=".49" fill="#fcfcfc" stroke="#000" stroke-width=".13"/>
<path d="M105.5 95.3h1.7" fill="none" stroke="#000" stroke-width=".17"/>
<circle cx="106.7" cy="95.2" r=".49" fill="#fcfcfc" stroke="#000" stroke-width=".13"/>
<path d="M11.4 69v-3.4h5.9v4.3M15.6 69.9v-.9h-4.2v11h-2.5M105.5 105.4h9.3M105.5 100.3h9.3M105.5 102h9.3M105.5 103.7h9.3" fill="none" stroke="#0e0e0e" stroke-width=".17"/>
<circle cx="11.4" cy="69" r=".32" fill="#0e0e0e" stroke="#0e0e0e" stroke-width=".13"/>
<g font-size="3.9" fill="#4c4c4c">
<text x="81.8" y="46.7">Arduino IO</text>
<text x="128.4" y="51.8">Power LED</text>
<text x="176.7" y="50.1">AUX Ports</text>
<text x="245.4" y="68.7">Motor Con</text>
<text x="163.2" y="89">H-Bridge</text>
<text x="95.3" y="117.8">Power Jack</text>
<text x="214.9" y="170.2">Maslow-DUE</text>
<text x="242.9" y="170.2">05/12/19 LDO</text>
</g>
<g font-size="1.5" fill="#0e0e0e">
<text x="20.7" y="72.9">Not Used in the Due Version</text>
<text x="36" y="94.1">Not Used in the Due Version</text>
</g>
<g font-size="1.5" fill="#262626">
<text x="110.6" y="100">3.3V</text>
<text x="111.5" y="105.1">GND</text>
<text x="111.5" y="103.4">GND</text>
</g>
<g font-size="1.2" fill="#4c4c4c">
<text x="12.2" y="57.7">Pins 3-4 on JP3 and JP4 are used to indicate the board revision number in binary.</text>
<text x="12.2" y="59">The software can read these pins and detect the shield version.</text>
<text x="12.2" y="60.4">GND-GND-GND-5V -&gt; 0001</text>
<text x="12.2" y="61.7">The numbers go:</text>
<text x="12.2" y="63.1">v1.0 -&gt; 0001</text>
<text x="12.2" y="64.4">v1.1 -&gt; 0010</text>
<text x="12.2" y="65.8">v1.2 -&gt; 0011</text>
<text x="10.2" y="76.6" transform="rotate(-90 10.2 76.6)">Next to LED</text>
<text x="13.9" y="79.7">0</text>
<text x="17.4" y="79.7">0</text>
<text x="27.5" y="79.7">0</text>
<text x="32.6" y="79.7">1</text>
<text x="38.1" y="78.3" transform="rotate(90 38.1 78.3)">Bottom Left corner</text>
<text x="81.4" y="83.5">10</text>
<text x="81.4" y="81.8">11</text>
<text x="81.4" y="80.1">12</text>
<text x="81.4" y="78.4">13</text>
<text x="85.2" y="81.4">NOTE: Pins 11,12,13 on the Mega</text>
<text x="85.2" y="82.7">are associated with Timer1</text>
<text x="81.4" y="86.9">8</text>
<text x="81.4" y="85.2">9</text>
<text x="259.8" y="88.1">Motor 1</text>
<text x="81.1" y="98.9">15</text>
<text x="81.1" y="100.5">16</text>
<text x="81.1" y="97.2">14</text>
<text x="80.9" y="103.9">18</text>
<text x="80.9" y="105.5">19</text>
<text x="80.9" y="107">20</text>
<text x="81.1" y="102.2">17</text>
<text x="259.8" y="103.3">Motor 2</text>
<text x="80.9" y="108.7">21</text>
<text x="81.3" y="119.1">5</text>
<text x="81.3" y="117.2">6</text>
<text x="81.4" y="115.4">7</text>
<text x="81.3" y="120.8">4</text>
<text x="81.4" y="124.2">2</text>
<text x="81.4" y="122.5">3</text>
<text x="81.6" y="125.9">1</text>
<text x="259.8" y="125.3">Motor 3</text>
<text x="81.4" y="127.7">0</text>
<text x="64.8" y="133.8">NOTE: Pins 11,12,13 on the Mega</text>
<text x="64.8" y="135.2">are associated with Timer1</text>
</g>
<g font-size="1.2" fill="#0e0e0e">
<text x="178.4" y="55.5">J4</text>
<text x="193.7" y="55.5">J3</text>
<text x="178.4" y="65.6">J5</text>
<text x="193.7" y="65.6">J2</text>
<text x="137.2" y="71.9">USB</text>
<text x="144.5" y="68.5">R1</text>
<text x="144.5" y="71.7">270</text>
<text x="13.2" y="77.5" transform="rotate(-90 13.2 77.5)">JP4</text>
<text x="178.4" y="75.8">J6</text>
<text x="193.7" y="75.8">J7</text>
<text x="133.8" y="78.7">*</text>
<text x="133.8" y="78.7">12VPOWER</text>
<text x="144.5" y="78.5">1K</text>
<text x="220" y="83.1">10nF</text>
<text x="221.2" y="81.4">C8</text>
<text x="228.4" y="82.2">3.9K</text>
<text x="228.4" y="81.4">R3</text>
<text x="232.2" y="83.9">C7</text>
<text x="239.5" y="83.9">R4</text>
<text x="75.8" y="88.6">*</text>
<text x="78.7" y="89.3" transform="rotate(-180 78.7 89.3)">PWMH</text>
<text x="231" y="85.6">10nF</text>
<text x="239.5" y="84.8">3.9K</text>
<text x="26.7" y="91" transform="rotate(-90 26.7 91)">JP3</text>
<text x="165.9" y="95.9" transform="rotate(-90 165.9 95.9)">C2</text>
<text x="169.3" y="95.9" transform="rotate(-90 169.3 95.9)">.1uF</text>
<text x="140" y="98" transform="rotate(90 140 98)">.1uF</text>
<text x="143.4" y="98" transform="rotate(90 143.4 98)">C1</text>
<text x="146.2" y="99.1">IC1</text>
<text x="225.9" y="100.8">10nF</text>
<text x="227.1" y="99.1">C9</text>
<text x="234.4" y="99.9">3.9K</text>
<text x="234.4" y="99.1">R5</text>
<text x="237.4" y="101.6">C10</text>
<text x="245.4" y="101.6">R6</text>
<text x="236.9" y="103.3">10nF</text>
<text x="245.4" y="102.5">3.9K</text>
<text x="60.6" y="116.9">3.9K</text>
<text x="60.6" y="116">R10</text>
<text x="140.8" y="119" transform="rotate(-90 140.8 119)">L298SO</text>
<text x="224.2" y="119.4">10nF</text>
<text x="224.7" y="117.7">C11</text>
<text x="232.7" y="118.6">3.9K</text>
<text x="232.7" y="117.7">R7</text>
<text x="98.7" y="122.8">J1</text>
<text x="235.2" y="122">10nF</text>
<text x="235.7" y="120.3">C12</text>
<text x="243.7" y="121.1">3.9K</text>
<text x="243.7" y="120.3">R8</text>
<text x="98.7" y="129.6">DCJ0202</text>
<text x="141.7" y="136.9" transform="rotate(90 141.7 136.9)">.1uF</text>
<text x="145.1" y="136.9" transform="rotate(90 145.1 136.9)">C3</text>
<text x="167.6" y="134.9" transform="rotate(-90 167.6 134.9)">C4</text>
<text x="171" y="134.9" transform="rotate(-90 171 134.9)">.1uF</text>
<text x="147.9" y="138">IC2</text>
<text x="98" y="145.4">C5</text>
<text x="98" y="148.8">1.0uF</text>
<text x="106.5" y="145.4">C6</text>
<text x="106.5" y="148.8">1.0uF</text>
<text x="142.5" y="157.9" transform="rotate(-90 142.5 157.9)">L298SO</text>
</g>
<g font-size="1.2">
<text x="183.2" y="59.4">2</text>
<text x="183.2" y="57.7">3</text>
<text x="198.4" y="59.4">2</text>
<text x="198.4" y="57.7">3</text>
<text x="183.2" y="61">1</text>
<text x="198.4" y="61">1</text>
<text x="15.3" y="70.2" transform="rotate(-90 15.3 70.2)">2</text>
<text x="17" y="70.2" transform="rotate(-90 17 70.2)">4</text>
<text x="183.2" y="71.2">1</text>
<text x="183.2" y="69.5">2</text>
<text x="183.2" y="67.8">3</text>
<text x="198.4" y="71.2">1</text>
<text x="198.4" y="69.5">2</text>
<text x="198.4" y="67.8">3</text>
<text x="15.3" y="75.3" transform="rotate(-90 15.3 75.3)">1</text>
<text x="17" y="75.3" transform="rotate(-90 17 75.3)">3</text>
<text x="78" y="78">6</text>
<text x="78" y="76.3">7</text>
<text x="78" y="74.6">8</text>
<text x="183.2" y="78">3</text>
<text x="198.4" y="78">3</text>
<text x="256.3" y="78">P$5</text>
<text x="256.3" y="76.3">P$6</text>
<text x="261" y="77">P$6</text>
<text x="28.8" y="83.7" transform="rotate(-90 28.8 83.7)">2</text>
<text x="30.5" y="83.7" transform="rotate(-90 30.5 83.7)">4</text>
<text x="78" y="83.1">3</text>
<text x="78" y="81.4">4</text>
<text x="78" y="79.7">5</text>
<text x="183.2" y="81.4">1</text>
<text x="183.2" y="79.7">2</text>
<text x="198.4" y="81.4">1</text>
<text x="198.4" y="79.7">2</text>
<text x="256.3" y="83.1">P$2</text>
<text x="256.3" y="81.4">P$3</text>
<text x="256.3" y="79.7">P$4</text>
<text x="261" y="83.7">P$2</text>
<text x="261" y="82">P$3</text>
<text x="261" y="80.3">P$4</text>
<text x="261" y="78.7">P$5</text>
<text x="28.8" y="88.9" transform="rotate(-90 28.8 88.9)">1</text>
<text x="30.5" y="88.9" transform="rotate(-90 30.5 88.9)">3</text>
<text x="78" y="86.4">1</text>
<text x="78" y="84.8">2</text>
<text x="256.3" y="84.8">P$1</text>
<text x="261" y="85.4">P$1</text>
<text x="89.9" y="94.9">8</text>
<text x="105.1" y="94.9">8</text>
<text x="256.3" y="94.9">P$4</text>
<text x="256.3" y="93.2">P$5</text>
<text x="256.3" y="91.5">P$6</text>
<text x="261" y="95.6">P$4</text>
<text x="261" y="93.9">P$5</text>
<text x="261" y="92.2">P$6</text>
<text x="78" y="101.6">5</text>
<text x="78" y="99.9">6</text>
<text x="78" y="98.3">7</text>
<text x="78" y="96.6">8</text>
<text x="89.9" y="101.6">4</text>
<text x="89.9" y="99.9">5</text>
<text x="89.9" y="98.3">6</text>
<text x="89.9" y="96.6">7</text>
<text x="105.1" y="101.6">4</text>
<text x="105.1" y="99.9">5</text>
<text x="105.1" y="98.3">6</text>
<text x="105.1" y="96.6">7</text>
<text x="143.4" y="101.6">12</text>
<text x="164.5" y="101.6">6</text>
<text x="256.3" y="99.9">P$1</text>
<text x="256.3" y="98.3">P$2</text>
<text x="256.3" y="96.6">P$3</text>
<text x="261" y="100.6">P$1</text>
<text x="261" y="99">P$2</text>
<text x="261" y="97.3">P$3</text>
<text x="78" y="106.7">2</text>
<text x="78" y="105">3</text>
<text x="78" y="103.3">4</text>
<text x="89.9" y="106.7">1</text>
<text x="89.9" y="105">2</text>
<text x="89.9" y="103.3">3</text>
<text x="105.1" y="106.7">1</text>
<text x="105.1" y="105">2</text>
<text x="105.1" y="103.3">3</text>
<text x="147.4" y="107.4">ENABLE_B</text>
<text x="147.4" y="102.3">VCC</text>
<text x="147.4" y="105.7">ENABLE_A</text>
<text x="158.4" y="107.4">SEN_B</text>
<text x="158.4" y="105.7">SEN_A</text>
<text x="160.5" y="102.3">VS</text>
<text x="164.5" y="106.7">19</text>
<text x="164.5" y="105">2</text>
<text x="190" y="102.4" transform="rotate(-90 190 102.4)">C</text>
<text x="190.6" y="105.9" transform="rotate(-90 190.6 105.9)">AC</text>
<text x="200.1" y="102.4" transform="rotate(-90 200.1 102.4)">C</text>
<text x="200.8" y="105.9" transform="rotate(-90 200.8 105.9)">AC</text>
<text x="208.6" y="102.4" transform="rotate(-90 208.6 102.4)">C</text>
<text x="209.3" y="105.9" transform="rotate(-90 209.3 105.9)">AC</text>
<text x="217.1" y="102.4" transform="rotate(-90 217.1 102.4)">C</text>
<text x="217.8" y="105.9" transform="rotate(-90 217.8 105.9)">AC</text>
<text x="78" y="108.4">1</text>
<text x="144.1" y="111.8">9</text>
<text x="144.1" y="110.1">7</text>
<text x="147.4" y="112.5">INPUT2</text>
<text x="147.4" y="110.8">INPUT1</text>
<text x="159.1" y="112.5">OUT2</text>
<text x="159.1" y="110.8">OUT1</text>
<text x="164.5" y="113.5">16 M2+</text>
<text x="164.5" y="111.8">5</text>
<text x="164.5" y="110.1">4</text>
<text x="190" y="109.2" transform="rotate(-90 190 109.2)">A</text>
<text x="200.1" y="109.2" transform="rotate(-90 200.1 109.2)">A</text>
<text x="208.6" y="109.2" transform="rotate(-90 208.6 109.2)">A</text>
<text x="217.1" y="109.2" transform="rotate(-90 217.1 109.2)">A</text>
<text x="256.3" y="113.5">P$6</text>
<text x="78" y="118.6">6</text>
<text x="78" y="116.9">7</text>
<text x="78" y="115.2">8</text>
<text x="144.1" y="118.6">1</text>
<text x="147.4" y="115.9">INPUT4</text>
<text x="147.4" y="114.2">INPUT3</text>
<text x="147.4" y="119.3">GND</text>
<text x="159.1" y="115.9">OUT4</text>
<text x="159.1" y="114.2">OUT3</text>
<text x="159.1" y="119.3">HEAT</text>
<text x="164.5" y="115.2">17 M2-</text>
<text x="164.5" y="118.6">HEAT</text>
<text x="190" y="115.9" transform="rotate(-90 190 115.9)">C</text>
<text x="190.6" y="119.5" transform="rotate(-90 190.6 119.5)">AC</text>
<text x="200.1" y="115.9" transform="rotate(-90 200.1 115.9)">C</text>
<text x="200.8" y="119.5" transform="rotate(-90 200.8 119.5)">AC</text>
<text x="208.6" y="115.9" transform="rotate(-90 208.6 115.9)">C</text>
<text x="209.3" y="119.5" transform="rotate(-90 209.3 119.5)">AC</text>
<text x="217.1" y="115.9" transform="rotate(-90 217.1 115.9)">C</text>
<text x="217.8" y="119.5" transform="rotate(-90 217.8 119.5)">AC</text>
<text x="256.3" y="118.6">P$3</text>
<text x="256.3" y="116.9">P$4</text>
<text x="256.3" y="115.2">P$5</text>
<text x="261" y="119.3">P$3</text>
<text x="261" y="117.6">P$4</text>
<text x="261" y="115.9">P$5</text>
<text x="261" y="114.2">P$6</text>
<text x="78" y="125.3">2</text>
<text x="78" y="123.7">3</text>
<text x="78" y="122">4</text>
<text x="78" y="120.3">5</text>
<text x="105.2" y="123.7">1</text>
<text x="105.2" y="125.3">2</text>
<text x="190" y="122.7" transform="rotate(-90 190 122.7)">A</text>
<text x="200.1" y="122.7" transform="rotate(-90 200.1 122.7)">A</text>
<text x="208.6" y="122.7" transform="rotate(-90 208.6 122.7)">A</text>
<text x="217.1" y="122.7" transform="rotate(-90 217.1 122.7)">A</text>
<text x="256.3" y="122">P$1</text>
<text x="256.3" y="120.3">P$2</text>
<text x="261" y="122.6">P$1</text>
<text x="261" y="120.9">P$2</text>
<text x="78" y="127">1</text>
<text x="105.2" y="127">3</text>
<text x="145.1" y="140.6">12</text>
<text x="145.8" y="144">8</text>
<text x="149.1" y="141.3">VCC</text>
<text x="162.2" y="141.3">VS</text>
<text x="166.2" y="140.6">6</text>
<text x="166.2" y="144">2</text>
<text x="191.6" y="141.3" transform="rotate(-90 191.6 141.3)">C</text>
<text x="201.8" y="141.3" transform="rotate(-90 201.8 141.3)">C</text>
<text x="145.1" y="145.7">14</text>
<text x="145.8" y="149.1">7</text>
<text x="149.1" y="146.3">ENABLE_B</text>
<text x="149.1" y="144.7">ENABLE_A</text>
<text x="149.1" y="149.7">INPUT1</text>
<text x="160.1" y="146.3">SEN_B</text>
<text x="160.1" y="144.7">SEN_A</text>
<text x="160.8" y="149.7">OUT1</text>
<text x="166.2" y="145.7">19</text>
<text x="166.2" y="149.1">4</text>
<text x="191.6" y="148.1" transform="rotate(-90 191.6 148.1)">A</text>
<text x="192.3" y="144.8" transform="rotate(-90 192.3 144.8)">AC</text>
<text x="201.8" y="148.1" transform="rotate(-90 201.8 148.1)">A</text>
<text x="202.5" y="144.8" transform="rotate(-90 202.5 144.8)">AC</text>
<text x="145.1" y="154.1">15</text>
<text x="145.1" y="152.4">13</text>
<text x="145.8" y="150.7">9</text>
<text x="149.1" y="154.8">INPUT4</text>
<text x="149.1" y="153.1">INPUT3</text>
<text x="149.1" y="151.4">INPUT2</text>
<text x="160.8" y="154.8">OUT4</text>
<text x="160.8" y="153.1">OUT3</text>
<text x="160.8" y="151.4">OUT2</text>
<text x="166.2" y="154.1">17</text>
<text x="166.2" y="152.4">16</text>
<text x="166.2" y="150.7">5</text>
<text x="191.6" y="154.8" transform="rotate(-90 191.6 154.8)">C</text>
<text x="201.8" y="154.8" transform="rotate(-90 201.8 154.8)">C</text>
<text x="145.8" y="157.5">1</text>
<text x="149.1" y="158.2">GND</text>
<text x="160.8" y="158.2">HEAT</text>
<text x="166.2" y="157.5">HEAT</text>
<text x="191.6" y="161.6" transform="rotate(-90 191.6 161.6)">A</text>
<text x="192.3" y="158.4" transform="rotate(-90 192.3 158.4)">AC</text>
<text x="201.8" y="161.6" transform="rotate(-90 201.8 161.6)">A</text>
<text x="202.5" y="158.4" transform="rotate(-90 202.5 158.4)">AC</text>
</g>
<g font-size="1.2" fill="#262626">
<text x="186.9" y="59.4">5V</text>
<text x="186.9" y="57.7">AUX1</text>
<text x="202.2" y="59.4">5V</text>
<text x="202.2" y="57.7">AUX2</text>
<text x="186.9" y="61">GND</text>
<text x="202.2" y="61">GND</text>
<text x="133.5" y="69.5">GND</text>
<text x="153.8" y="69.5">5V</text>
<text x="186.9" y="71.2">GND</text>
<text x="186.9" y="69.5">5V</text>
<text x="186.9" y="67.8">AUX3</text>
<text x="202.2" y="69.5">5V</text>
<text x="202.2" y="67.8">AUX4</text>
<text x="202.2" y="71.2">GND</text>
<text x="133.5" y="76.3">GND</text>
<text x="153.8" y="76.3">12V</text>
<text x="186.9" y="78">AUX5</text>
<text x="202.2" y="78">AUX6</text>
<text x="249.6" y="76.3">INC1B</text>
<text x="249.6" y="78">INC1A</text>
<text x="8.8" y="79.7">GND</text>
<text x="71.6" y="83.1">ENC</text>
<text x="71.6" y="81.4">IN5</text>
<text x="71.6" y="79.7">IN6</text>
<text x="186.9" y="81.4">GND</text>
<text x="186.9" y="79.7">5V</text>
<text x="202.2" y="79.7">5V</text>
<text x="202.2" y="81.4">GND</text>
<text x="249.6" y="79.7">GND</text>
<text x="249.6" y="81.4">5V</text>
<text x="249.6" y="83.1">M1-</text>
<text x="71.6" y="86.4">ENB</text>
<text x="71.6" y="84.8">IN4</text>
<text x="249.6" y="84.8">M1+</text>
<text x="144.5" y="93.2">5V</text>
<text x="164.8" y="93.2">12V</text>
<text x="249.6" y="91.5">INC2B</text>
<text x="249.6" y="93.2">INC2A</text>
<text x="250.5" y="94.9">GND</text>
<text x="71.6" y="99.9">AUX2</text>
<text x="71.6" y="96.6">AUX4</text>
<text x="71.6" y="98.3">AUX3</text>
<text x="71.6" y="101.6">AUX1</text>
<text x="113.2" y="101.6">5V</text>
<text x="139.4" y="98.3">GND</text>
<text x="170" y="98.3">GND</text>
<text x="190.3" y="96.6">12V</text>
<text x="200.5" y="96.6">12V</text>
<text x="209" y="96.6">12V</text>
<text x="217.4" y="96.6">12V</text>
<text x="249.6" y="96.6">5V</text>
<text x="249.6" y="98.3">M2+</text>
<text x="249.6" y="99.9">M2-</text>
<text x="71.6" y="103.3">INC2B</text>
<text x="71.6" y="105">INC2A</text>
<text x="71.6" y="106.7">INC1A</text>
<text x="95.3" y="106.7">AUX5</text>
<text x="95.3" y="105">AUX6</text>
<text x="141.1" y="105">ENA 8</text>
<text x="141.1" y="106.7">ENB14</text>
<text x="71.6" y="108.4">INC1B</text>
<text x="141.1" y="110.1">IN1</text>
<text x="141.1" y="111.8">IN2</text>
<text x="141.1" y="113.5">IN313</text>
<text x="166.5" y="110.1">M1+</text>
<text x="166.5" y="111.8">M1-</text>
<text x="175" y="108.4">GND</text>
<text x="186.9" y="111.8">M1+</text>
<text x="197.1" y="111.8">M1-</text>
<text x="205.6" y="111.8">M2+</text>
<text x="214" y="111.8">M2-</text>
<text x="249.6" y="113.5">INC3B</text>
<text x="71.6" y="118.6">ENA</text>
<text x="71.6" y="116.9">IN2</text>
<text x="71.6" y="115.2">IN3</text>
<text x="141.1" y="115.2">IN415</text>
<text x="249.6" y="116.9">GND</text>
<text x="249.6" y="115.2">INC3A</text>
<text x="249.6" y="118.6">5V</text>
<text x="71.6" y="122">INC3B</text>
<text x="71.6" y="123.7">INC3A</text>
<text x="71.6" y="120.3">IN1</text>
<text x="110.6" y="123.7">12V</text>
<text x="142.5" y="122.3" transform="rotate(-90 142.5 122.3)">GND</text>
<text x="170" y="120.3">GND</text>
<text x="249.6" y="122">M3+</text>
<text x="249.6" y="120.3">M3-</text>
<text x="110.6" y="127">GND</text>
<text x="190.3" y="127">GND</text>
<text x="200.5" y="127">GND</text>
<text x="209" y="127">GND</text>
<text x="217.4" y="127">GND</text>
<text x="141.1" y="137.2">GND</text>
<text x="146.2" y="132.1">5V</text>
<text x="166.5" y="132.1">12V</text>
<text x="171.7" y="137.2">GND</text>
<text x="192" y="135.5">12V</text>
<text x="202.2" y="135.5">12V</text>
<text x="97" y="142.3">12V</text>
<text x="105.5" y="142.3">5V</text>
<text x="142.8" y="144">ENC</text>
<text x="142.8" y="149.1">IN5</text>
<text x="168.2" y="149.1">M3+</text>
<text x="176.7" y="147.4">GND</text>
<text x="97" y="150.7">GND</text>
<text x="105.5" y="150.7">GND</text>
<text x="142.8" y="150.7">IN6</text>
<text x="168.2" y="150.7">M3-</text>
<text x="188.6" y="150.7">M3+</text>
<text x="198.8" y="150.7">M3-</text>
<text x="144.1" y="161.2" transform="rotate(-90 144.1 161.2)">GND</text>
<text x="170" y="157.5">GND</text>
<text x="192" y="166">GND</text>
<text x="202.2" y="166">GND</text>
</g>
<g font-size="1.1" fill="#0e0e0e">
<text x="136.6" y="66.2" transform="rotate(90 136.6 66.2)">SpiceOrder 2</text>
<text x="140" y="70.1">SpiceOrder 1</text>
<text x="141.7" y="66.1" transform="rotate(90 141.7 66.1)">SpiceOrder 1</text>
<text x="146.7" y="70.1">SpiceOrder 2</text>
<text x="136.5" y="75.2">SpiceOrder 1 R2</text>
<text x="140" y="76.9">SpiceOrder 1</text>
<text x="146.7" y="76.9">SpiceOrder 2</text>
<text x="136.6" y="80.3">SpiceOrder 2</text>
<text x="165.1" y="100.7" transform="rotate(-90 165.1 100.7)">SpiceOrder 1</text>
<text x="170.2" y="100.7" transform="rotate(-90 170.2 100.7)">SpiceOrder 2</text>
<text x="140.8" y="132.2" transform="rotate(90 140.8 132.2)">SpiceOrder 2</text>
<text x="145.9" y="132.2" transform="rotate(90 145.9 132.2)">SpiceOrder 1</text>
<text x="166.8" y="139.6" transform="rotate(-90 166.8 139.6)">SpiceOrder 1</text>
<text x="171.9" y="139.6" transform="rotate(-90 171.9 139.6)">SpiceOrder 2</text>
</g>
</svg>
